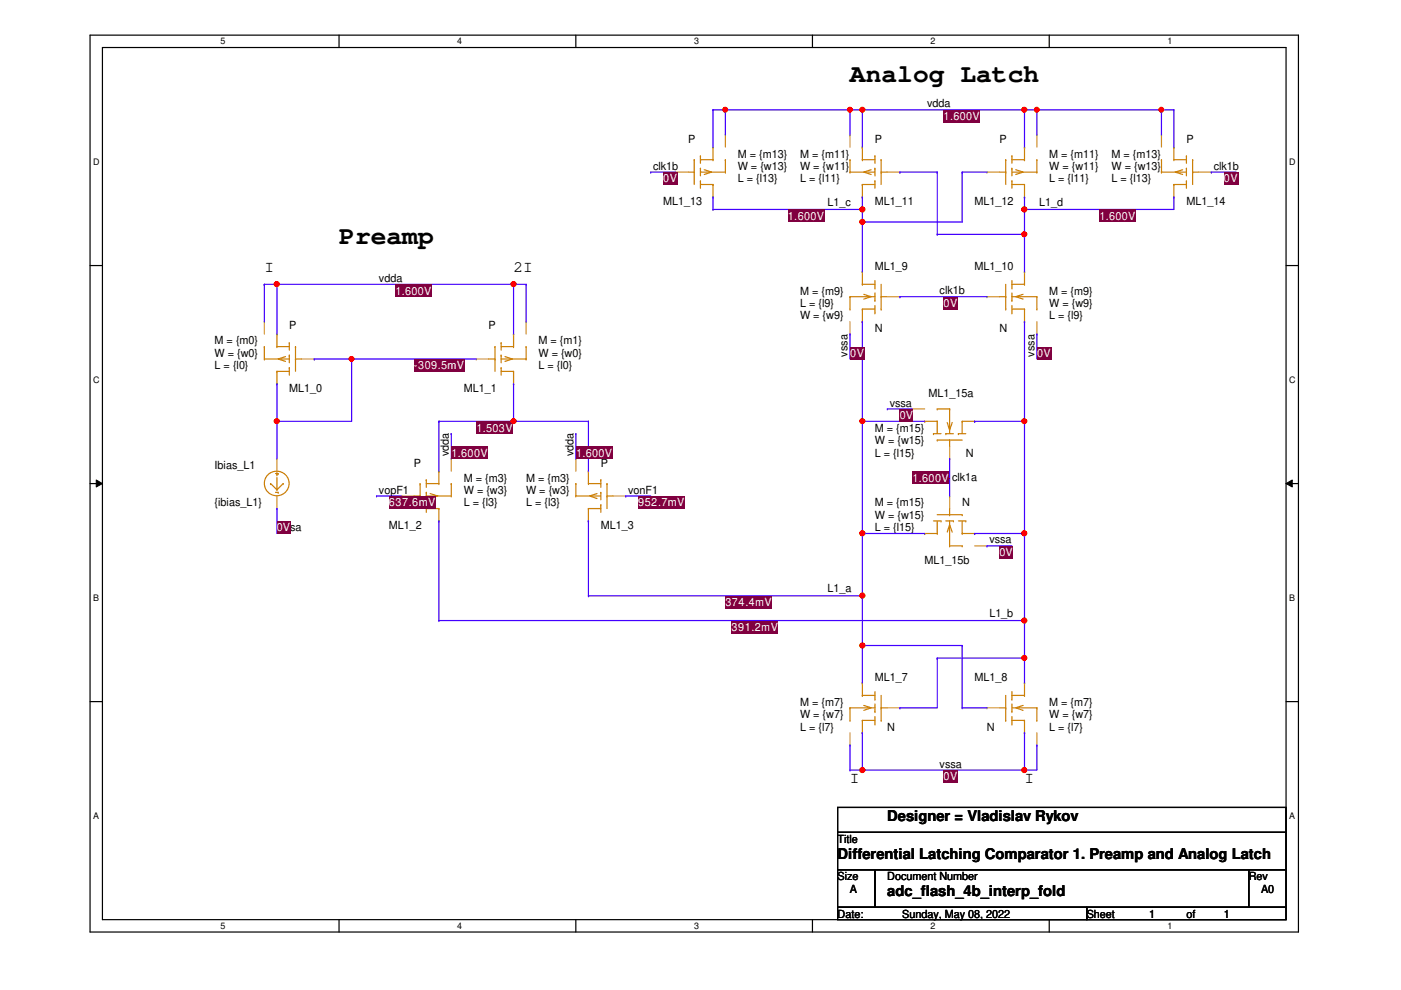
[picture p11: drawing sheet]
<svg xmlns="http://www.w3.org/2000/svg" width="297mm" height="210mm" viewBox="0 0 297 210" stroke-linecap="round" stroke-linejoin="round" font-family="sans-serif">
<g fill="none" stroke="#000" stroke-width=".25">
<path d="M19.1 7.5h256.2v190.1h-256.2zM21.7 10.1h251v184.9h-251zM71.9 7.5v2.6M122.1 7.5v2.6M172.3 7.5v2.6M222.5 7.5v2.6M19.1 56.3h2.6M272.7 56.3h2.6M19.1 102.5h2.6M272.7 102.5h2.6M19.1 148.8h2.6M272.7 148.8h2.6"/>
<path d="M177.6 171.2h95.1v5.3h-95.1zM177.6 176.5h95.1v7.9h-95.1zM71.9 195v2.6M122.1 195v2.6M172.3 195v2.6M177.6 184.4h7.9v8h-7.9zM177.6 192.4h52.8v2.6h-52.8zM185.5 184.4h79.3v8h-79.3zM222.5 195v2.6M230.4 192.4h42.3v2.6h-42.3zM264.8 184.4h7.9v8h-7.9z"/>
</g>
<path d="M20.4 101.8l1.3 .7-1.3 .8zM272.7 102.5l1.3-.7v1.5z" fill="#000"/>
<path d="M20.4 101.8l1.3 .7-1.3 .8zM272.7 102.5l1.3-.7v1.5z" fill="none" stroke="#000" stroke-width=".21"/>
<g fill="none" stroke="#cc8006" stroke-width=".25">
<path d="M145.9 36.5h1.3M147.2 33.9h.1M147.2 36.5h.1M147.2 33.9v5.2M148.5 38.4h.1M148.5 35.7h.1M148.5 33.1h.1M148.5 33.9h2.7M148.5 39.1h2.7M148.5 36.5h5.3M148.5 33.1v1.5M148.5 35.7v1.6"/>
<path d="M148.5 38.4v1.5M149.3 36l1.6 .5-1.6 .5M151.2 33.9h.1M151.2 39.1h.1M151.2 31.2h.1M151.2 31.2v2.7M151.2 39.1v2.7M153.8 33.9h.1M153.8 36.5h.1M153.8 33.9v2.6M180.2 33.9h.1M180.2 36.5h.1"/>
<path d="M180.2 36.5h5.3M180.2 33.9v2.6M182.8 33.9h.1M182.8 39.1h.1M182.8 31.2h.1M182.8 33.9h2.7M182.8 39.1h2.7M182.8 31.2v2.7M182.8 39.1v2.7M184.7 36l-1.6 .5 1.6 .5M185.5 38.4h.1M185.5 35.7h.1"/>
<path d="M185.5 33.1h.1M185.5 33.1v1.5M185.5 35.7v1.6M185.5 38.4v1.5M186.8 33.9h.1M186.8 36.5h.1M186.8 36.5h1.3M186.8 33.9v5.2M211.9 36.5h1.3M213.2 33.9h.1M213.2 36.5h.1M213.2 33.9v5.2"/>
<path d="M214.5 38.4h.1M214.5 35.7h.1M214.5 33.1h.1M214.5 33.9h2.7M214.5 39.1h2.7M214.5 36.5h5.3M214.5 33.1v1.5M214.5 35.7v1.6M214.5 38.4v1.5M215.3 36l1.6 .5-1.6 .5M217.2 33.9h.1M217.2 39.1h.1"/>
<path d="M217.2 31.2h.1M217.2 31.2v2.7M217.2 39.1v2.7M219.8 33.9h.1M219.8 36.5h.1M219.8 33.9v2.6M246.3 33.9h.1M246.3 36.5h.1M246.3 33.9v2.6M246.3 36.5h5.2M248.9 33.9h.1M248.9 39.1h.1"/>
<path d="M248.9 31.2h.1M248.9 33.9h2.6M248.9 39.1h2.6M248.9 31.2v2.7M248.9 39.1v2.7M250.7 36l-1.5 .5 1.5 .5M251.5 38.4h.1M251.5 35.7h.1M251.5 33.1h.1M251.5 33.1v1.5M251.5 35.7v1.6M251.5 38.4v1.5"/>
<path d="M252.9 33.9h.1M252.9 36.5h.1M252.9 33.9v5.2M252.9 36.5h1.3M151.2 41.8h.1M182.8 57.6h.1M182.8 41.8h.1M182.8 57.6v2.7M185.5 59.5v1.5M214.5 59.5v1.5M217.2 57.6h.1M217.2 41.8h.1"/>
<path d="M217.2 57.6v2.7M248.9 41.8h.1M56 73.5h.1M56 76.1h.1M56 73.5v2.6M56 76.1h5.3M58.7 73.5h.1M58.7 78.7h.1M58.7 70.8h.1M58.7 70.8v2.7M58.7 78.7v2.7M58.7 73.5h2.6"/>
<path d="M58.7 78.7h2.6M60.5 75.6l-1.5 .5 1.5 .5M61.3 78h.1M61.3 75.3h.1M61.3 72.7h.1M61.3 72.7v1.6M61.3 75.3v1.6M61.3 78v1.5M62.7 73.5h.1M62.7 76.1h.1M62.7 73.5v5.2M62.7 76.1h1.3"/>
<path d="M103.6 76.1h1.3M104.9 73.5h.1M104.9 76.1h.1M104.9 73.5v5.2M106.3 78h.1M106.3 75.3h.1M106.3 72.7h.1M106.3 73.5h2.6M106.3 78.7h2.6M106.3 76.1h5.2M106.3 72.7v1.6M106.3 75.3v1.6"/>
<path d="M106.3 78v1.5M107.1 75.6l1.5 .5-1.5 .5M108.9 73.5h.1M108.9 78.7h.1M108.9 70.8h.1M108.9 70.8v2.7M108.9 78.7v2.7M111.5 73.5h.1M111.5 76.1h.1M111.5 73.5v2.6M180.2 65.5h.1M180.2 62.9h.1"/>
<path d="M180.2 62.9h5.3M180.2 62.9v2.6M182.8 65.5h.1M182.8 60.3h.1M182.8 68.2h.1M182.8 65.5h2.7M182.8 60.3h2.7M182.8 65.5v2.7M183.1 62.4l1.6 .5-1.6 .5M185.5 61h.1M185.5 63.7h.1M185.5 66.3h.1"/>
<path d="M185.5 62.1v1.6M185.5 64.8v1.5M186.8 65.5h.1M186.8 62.9h.1M186.8 62.9h1.3M186.8 60.3v5.2M211.9 62.9h1.3M213.2 65.5h.1M213.2 62.9h.1M213.2 60.3v5.2M214.5 61h.1M214.5 63.7h.1"/>
<path d="M214.5 66.3h.1M214.5 62.1v1.6M214.5 64.8v1.5M214.5 65.5h2.7M214.5 60.3h2.7M214.5 62.9h5.3M216.9 62.4l-1.6 .5 1.6 .5M217.2 65.5h.1M217.2 60.3h.1M217.2 68.2h.1M217.2 65.5v2.7M219.8 65.5h.1"/>
<path d="M219.8 62.9h.1M219.8 62.9v2.6M58.7 81.4h.1M93 99.9h.1M93 99.9v2.6M108.9 81.4h.1M124.8 99.9h.1M124.8 99.9v2.6M196 89.3h.1M196 89.3h2.7M197.9 91.9h.1M197.9 91.9h1.6"/>
<path d="M198.7 86.7h.1M198.7 93.3h.1M198.7 89.3h.1M198.7 89.3v2.6M198.7 86.7h2.6M198.7 93.3h5.3M200.5 91.9h.1M200.5 91.9h1.6M200.8 89.6l.5 1.6 .6-1.6M201.3 86.7h.1M201.3 93.3h.1M201.3 86.7v5.2"/>
<path d="M201.3 93.3v1.3M203.2 91.9h.1M203.2 91.9h1.6M204 89.3h.1M204 89.3v2.6M204 89.3h2.6M206.6 89.3h.1M57.4 102.5h.1M57.4 102.5l1.3 1.3M58.4 104.4h.6M58.4 100.4h.6M58.7 103.8h.1"/>
<path d="M58.7 100.7h.1M58.7 100.2v.5M58.7 101.2v2.6M59 104.4h.1M59 100.4h.1M60 102.5h.1M60 102.5l-1.3 1.3M87.8 105.2h1.3M89.1 102.5h.1M89.1 105.2h.1M89.1 102.5v5.3M90.4 107h.1"/>
<path d="M90.4 104.4h.1M90.4 101.7h.1M90.4 102.5h2.6M90.4 107.8h2.6M90.4 105.2h5.3M90.4 101.7v1.6M90.4 104.4v1.6M90.4 107v1.6M91.2 104.6l1.6 .6-1.6 .5M93 102.5h.1M93 107.8h.1M93 110.4h.1"/>
<path d="M93 107.8v2.6M95.7 102.5h.1M95.7 105.2h.1M95.7 102.5v2.7M122.1 102.5h.1M122.1 105.2h.1M122.1 105.2h5.3M122.1 102.5v2.7M124.8 102.5h.1M124.8 107.8h.1M124.8 110.4h.1M124.8 102.5h2.6"/>
<path d="M124.8 107.8h2.6M124.8 107.8v2.6M126.6 104.6l-1.6 .6 1.6 .5M127.4 107h.1M127.4 104.4h.1M127.4 101.7h.1M127.4 101.7v1.6M127.4 104.4v1.6M127.4 107v1.6M128.7 102.5h.1M128.7 105.2h.1M128.7 105.2h1.3"/>
<path d="M128.7 102.5v5.3M196 113.1h.1M196 113.1h2.7M197.9 110.4h1.6M198.7 113.1h.1M198.7 109.1h5.3M198.7 110.4v2.7M199.5 110.4h.1M200.5 110.4h1.6M200.8 112.8l.5-1.5 .6 1.5M201.3 115.7h.1M201.3 109.1h.1"/>
<path d="M201.3 115.7h2.7M201.3 107.8v1.3M201.3 110.4v5.3M202.1 110.4h.1M203.2 110.4h1.6M204 115.7h.1M204 109.1h.1M204 113.1h.1M204 110.4v2.7M204 113.1h2.6M204.8 110.4h.1M206.6 113.1h.1"/>
<path d="M180.2 152.7h.1M180.2 150.1h.1M180.2 150.1h5.3M180.2 150.1v2.6M182.8 152.7h.1M182.8 147.4h.1M182.8 155.4h.1M182.8 144.8h.1M182.8 152.7h2.7M182.8 147.4h2.7M182.8 144.8v2.6M182.8 152.7v2.7"/>
<path d="M183.1 149.6l1.6 .5-1.6 .5M185.5 148.3h.1M185.5 150.9h.1M185.5 153.5h.1M185.5 146.6v1.7M185.5 149.3v1.6M185.5 151.9v1.6M186.8 152.7h.1M186.8 150.1h.1M186.8 150.1h1.3M186.8 147.4v5.3M211.9 150.1h1.3"/>
<path d="M213.2 152.7h.1M213.2 150.1h.1M213.2 147.4v5.3M214.5 148.3h.1M214.5 150.9h.1M214.5 153.5h.1M214.5 152.7h2.7M214.5 147.4h2.7M214.5 150.1h5.3M214.5 146.6v1.7M214.5 149.3v1.6M214.5 151.9v1.6"/>
<path d="M216.9 149.6l-1.6 .5 1.6 .5M217.2 152.7h.1M217.2 147.4h.1M217.2 155.4h.1M217.2 144.8h.1M217.2 144.8v2.6M217.2 152.7v2.7M219.8 152.7h.1M219.8 150.1h.1M219.8 150.1v2.6"/>
<circle cx="58.7" cy="102.5" r="2.62"/>
</g>
<g fill="none" stroke="#a84" stroke-width=".25">
<path d="M143.2 36.5h.1M143.2 36.5h2.7M151.2 31.2h.1M153.8 28.6h.1M153.8 28.6v2.6M180.2 28.6h.1M180.2 28.6v2.6M182.8 31.2h.1M188.1 36.5h2.7M190.8 36.5h.1M209.3 36.5h.1M209.3 36.5h2.6"/>
<path d="M217.2 31.2h.1M219.8 28.6h.1M219.8 28.6v2.6M246.3 28.6h.1M246.3 28.6v2.6M248.9 31.2h.1M254.2 36.5h2.6M256.8 36.5h.1M151.2 41.8h.1M182.8 57.6h.1M182.8 41.8h.1M217.2 57.6h.1"/>
<path d="M217.2 41.8h.1M248.9 41.8h.1M56 68.2h.1M56 68.2v2.6M58.7 70.8h.1M64 76.1h2.6M66.6 76.1h.1M101 76.1h.1M101 76.1h2.6M108.9 70.8h.1M111.5 68.2h.1M111.5 68.2v2.6"/>
<path d="M180.2 70.8h.1M180.2 68.2v2.6M182.8 68.2h.1M188.1 62.9h2.7M190.8 62.9h.1M209.3 62.9h.1M209.3 62.9h2.6M217.2 68.2h.1M219.8 70.8h.1M219.8 68.2v2.6M58.7 97.2h.1M58.7 81.4h.1"/>
<path d="M58.7 97.2v2.7M93 99.9h.1M95.7 97.2h.1M95.7 97.2v2.7M108.9 81.4h.1M122.1 97.2h.1M122.1 97.2v2.7M124.8 99.9h.1M193.4 86.7h.1M193.4 86.7h2.6M196 89.3h.1M201.3 97.2h.1"/>
<path d="M201.3 94.6v2.6M206.6 89.3h.1M58.7 107.8h.1M58.7 105.2v2.6M85.1 105.2h.1M85.1 105.2h2.7M93 110.4h.1M124.8 110.4h.1M130 105.2h2.7M132.7 105.2h.1M196 113.1h.1M201.3 105.2h.1"/>
<path d="M201.3 105.2v2.6M206.6 113.1h.1M206.6 115.7h2.7M209.3 115.7h.1M180.2 158h.1M180.2 155.4v2.6M182.8 155.4h.1M182.8 144.8h.1M188.1 150.1h2.7M190.8 150.1h.1M209.3 150.1h.1M209.3 150.1h2.6"/>
<path d="M217.2 155.4h.1M217.2 144.8h.1M219.8 158h.1M219.8 155.4v2.6"/>
</g>
<path d="M56 60.3h.1M56 60.3v7.9M56 60.3h52.9M58.7 60.3h.1M58.7 60.3v10.5M111.5 60.3h.1M111.5 60.3v7.9" fill="none" stroke="#4200ff" stroke-width=".25"/>
<circle cx="108.9" cy="60.2" r=".51" fill="#f00"/>
<circle cx="108.9" cy="60.2" r=".51" fill="none" stroke="#f00" stroke-width=".25"/>
<circle cx="58.7" cy="60.2" r=".51" fill="#f00"/>
<circle cx="58.7" cy="60.2" r=".51" fill="none" stroke="#f00" stroke-width=".25"/>
<path d="M83.8 60.3h7.8v2.7h-7.8z" fill="#800040"/>
<path d="M66.6 76.1h.1M66.6 76.1h7.9M108.9 60.3h.1M108.9 60.3v10.5M108.9 60.3h2.6M58.7 81.4h.1M58.7 81.4v7.9" fill="none" stroke="#4200ff" stroke-width=".25"/>
<circle cx="58.7" cy="89.3" r=".5" fill="#f00"/>
<circle cx="58.7" cy="89.3" r=".5" fill="none" stroke="#f00" stroke-width=".25"/>
<path d="M74.5 76.1h.1M74.5 76.1v13.2h-15.8M74.5 76.1h26.5M58.7 89.3h.1" fill="none" stroke="#4200ff" stroke-width=".25"/>
<circle cx="74.5" cy="76.1" r=".49" fill="#f00"/>
<circle cx="74.5" cy="76.1" r=".49" fill="none" stroke="#f00" stroke-width=".25"/>
<g fill="#800040">
<path d="M87.8 76.1h2.2v2.8h-2.2z"/>
<path d="M90.1 76.1h8.4v2.8h-8.4z"/>
</g>
<path d="M58.7 89.3h.1M58.7 89.3v7.9M93 89.3h.1M108.9 81.4h.1M108.9 81.4v7.9h-15.9" fill="none" stroke="#4200ff" stroke-width=".25"/>
<path d="M101 89.3h7.8v2.8h-7.8z" fill="#800040"/>
<path d="M93 89.3h.1M93 89.3v10.6M108.9 89.3h.1M108.9 89.3h15.9" fill="none" stroke="#4200ff" stroke-width=".25"/>
<circle cx="108.9" cy="89.3" r=".5" fill="#f00"/>
<circle cx="108.9" cy="89.3" r=".5" fill="none" stroke="#f00" stroke-width=".25"/>
<path d="M124.8 89.3h.1M124.8 89.3v10.6M79.8 105.2h.1M79.8 105.2h5.3" fill="none" stroke="#4200ff" stroke-width=".25"/>
<g fill="#800040">
<path d="M82.5 105.2h4.2v2.7h-4.2z"/>
<path d="M86.7 105.2h5.7v2.7h-5.7z"/>
</g>
<path d="M132.7 105.2h.1M132.7 105.2h5.3" fill="none" stroke="#4200ff" stroke-width=".25"/>
<g fill="#800040">
<path d="M135.3 105.2h4.2v2.7h-4.2z"/>
<path d="M139.5 105.2h5.7v2.7h-5.7z"/>
</g>
<path d="M201.3 97.2h.1M201.3 97.2v8" fill="none" stroke="#4200ff" stroke-width=".25"/>
<path d="M193.5 99.9h7.7v2.8h-7.7z" fill="#800040"/>
<path d="M201.1 101.5h.2M201.3 101.5h.1" fill="none" stroke="#800040" stroke-width=".25" stroke-dasharray="0 .5"/>
<path d="M206.6 89.3h.1M206.6 89.3h10.6M217.2 89.3h.1M217.2 89.3v23.8" fill="none" stroke="#4200ff" stroke-width=".25"/>
<circle cx="217.2" cy="113.1" r=".51" fill="#f00"/>
<circle cx="217.2" cy="113.1" r=".51" fill="none" stroke="#f00" stroke-width=".25"/>
<circle cx="217.2" cy="89.3" r=".5" fill="#f00"/>
<circle cx="217.2" cy="89.3" r=".5" fill="none" stroke="#f00" stroke-width=".25"/>
<path d="M182.8 89.3h.1M182.8 89.3h13.2M182.8 89.3v23.8" fill="none" stroke="#4200ff" stroke-width=".25"/>
<circle cx="182.8" cy="113.1" r=".51" fill="#f00"/>
<circle cx="182.8" cy="113.1" r=".51" fill="none" stroke="#f00" stroke-width=".25"/>
<circle cx="182.8" cy="89.3" r=".5" fill="#f00"/>
<circle cx="182.8" cy="89.3" r=".5" fill="none" stroke="#f00" stroke-width=".25"/>
<path d="M182.8 113.1h.1M182.8 113.1h13.2M182.8 113.1v13.2M206.6 113.1h.1M206.6 113.1h10.6M217.2 113.1h.1M217.2 113.1v18.5M182.8 155.4h.1M182.8 155.4v7.9M182.8 163.3h.1M182.8 163.3h34.4" fill="none" stroke="#4200ff" stroke-width=".25"/>
<circle cx="217.2" cy="163.3" r=".51" fill="#f00"/>
<circle cx="217.2" cy="163.3" r=".51" fill="none" stroke="#f00" stroke-width=".25"/>
<circle cx="182.8" cy="163.3" r=".51" fill="#f00"/>
<circle cx="182.8" cy="163.3" r=".51" fill="none" stroke="#f00" stroke-width=".25"/>
<path d="M200.1 163.3h3v2.7h-3z" fill="#800040"/>
<path d="M190.8 62.9h.1M190.8 62.9h18.5M180.2 158h.1M180.2 158v5.3M217.2 155.4h.1M217.2 155.4v7.9M219.8 158h.1M219.8 158v5.3h-2.6M180.2 163.3h.1M180.2 163.3h2.6M217.2 163.3h.1" fill="none" stroke="#4200ff" stroke-width=".25"/>
<path d="M200.1 62.9h3v2.8h-3z" fill="#800040"/>
<path d="M151.2 23.3h.1M151.2 23.3v7.9M151.2 23.3h2.6M182.8 68.2h.1M182.8 68.2v21.1M217.2 68.2h.1M217.2 68.2v21.1" fill="none" stroke="#4200ff" stroke-width=".25"/>
<circle cx="153.8" cy="23.3" r=".49" fill="#f00"/>
<circle cx="153.8" cy="23.3" r=".49" fill="none" stroke="#f00" stroke-width=".25"/>
<path d="M180.2 23.3h.1M180.2 23.3v5.3M180.2 23.3h2.6" fill="none" stroke="#4200ff" stroke-width=".25"/>
<circle cx="180.2" cy="23.3" r=".49" fill="#f00"/>
<circle cx="180.2" cy="23.3" r=".49" fill="none" stroke="#f00" stroke-width=".25"/>
<path d="M153.8 23.3h.1M153.8 23.3h26.4M153.8 23.3v5.3M182.8 23.3h.1M182.8 23.3h37M182.8 23.3v7.9M217.2 23.3h.1M217.2 23.3v7.9M248.9 23.3h.1M248.9 23.3v7.9" fill="none" stroke="#4200ff" stroke-width=".25"/>
<circle cx="217.2" cy="23.3" r=".5" fill="#f00"/>
<circle cx="217.2" cy="23.3" r=".5" fill="none" stroke="#f00" stroke-width=".25"/>
<circle cx="182.8" cy="23.3" r=".5" fill="#f00"/>
<circle cx="182.8" cy="23.3" r=".5" fill="none" stroke="#f00" stroke-width=".25"/>
<path d="M200.1 23.3h7.7v2.7h-7.7z" fill="#800040"/>
<path d="M219.8 23.3h.1M219.8 23.3v5.3M219.8 23.3h26.5" fill="none" stroke="#4200ff" stroke-width=".25"/>
<circle cx="246.2" cy="23.3" r=".49" fill="#f00"/>
<circle cx="246.2" cy="23.3" r=".49" fill="none" stroke="#f00" stroke-width=".25"/>
<circle cx="219.8" cy="23.3" r=".49" fill="#f00"/>
<circle cx="219.8" cy="23.3" r=".49" fill="none" stroke="#f00" stroke-width=".25"/>
<g fill="none" stroke="#4200ff" stroke-width=".25">
<path d="M190.8 36.5h.1M190.8 36.5h7.9M198.7 36.5h.1M198.7 36.5v13.2M204 36.5h.1M204 36.5h5.3M204 36.5v10.6h-21.2M246.3 23.3h.1M246.3 23.3v5.3M246.3 23.3h2.6M151.2 41.8h.1M151.2 44.4h.1"/>
<path d="M151.2 41.8v2.6M151.2 44.4h31.6M182.8 41.8h.1M182.8 47.1h.1M182.8 44.4h.1M182.8 41.8v5.3M198.7 49.7h.1M217.2 41.8h.1M217.2 44.4h.1M217.2 41.8v7.9h-18.5"/>
</g>
<circle cx="182.8" cy="44.4" r=".51" fill="#f00"/>
<circle cx="182.8" cy="44.4" r=".51" fill="none" stroke="#f00" stroke-width=".25"/>
<path d="M167 44.4h7.8v2.8h-7.8z" fill="#800040"/>
<path d="M217.2 44.4h.1M248.9 41.8h.1M248.9 41.8v2.6h-31.7" fill="none" stroke="#4200ff" stroke-width=".25"/>
<circle cx="217.2" cy="44.4" r=".51" fill="#f00"/>
<circle cx="217.2" cy="44.4" r=".51" fill="none" stroke="#f00" stroke-width=".25"/>
<path d="M233.1 44.4h7.7v2.8h-7.7z" fill="#800040"/>
<path d="M217.2 49.7h.1M217.2 49.7v7.9" fill="none" stroke="#4200ff" stroke-width=".25"/>
<circle cx="217.2" cy="49.7" r=".5" fill="#f00"/>
<circle cx="217.2" cy="49.7" r=".5" fill="none" stroke="#f00" stroke-width=".25"/>
<path d="M182.8 47.1h.1M182.8 47.1v10.5" fill="none" stroke="#4200ff" stroke-width=".25"/>
<circle cx="182.8" cy="47" r=".51" fill="#f00"/>
<circle cx="182.8" cy="47" r=".51" fill="none" stroke="#f00" stroke-width=".25"/>
<path d="M182.8 136.9h.1M182.8 136.9h21.2M182.8 136.9v7.9M198.7 139.5h.1M198.7 139.5v10.6h-7.9M198.7 139.5h18.5M204 136.9h.1M204 136.9v13.2M190.8 150.1h.1M204 150.1h.1M204 150.1h5.3" fill="none" stroke="#4200ff" stroke-width=".25"/>
<circle cx="217.2" cy="139.5" r=".51" fill="#f00"/>
<circle cx="217.2" cy="139.5" r=".51" fill="none" stroke="#f00" stroke-width=".25"/>
<path d="M124.8 110.4h.1M124.8 110.4v15.9M124.8 126.3h.1M124.8 126.3h58M217.2 139.5h.1M217.2 139.5v5.3" fill="none" stroke="#4200ff" stroke-width=".25"/>
<circle cx="182.8" cy="126.3" r=".51" fill="#f00"/>
<circle cx="182.8" cy="126.3" r=".51" fill="none" stroke="#f00" stroke-width=".25"/>
<g fill="#800040">
<path d="M153.8 126.3h4.2v2.8h-4.2z"/>
<path d="M158 126.3h5.7v2.8h-5.7z"/>
</g>
<path d="M182.8 126.3h.1M182.8 126.3v10.6" fill="none" stroke="#4200ff" stroke-width=".25"/>
<circle cx="182.8" cy="136.9" r=".51" fill="#f00"/>
<circle cx="182.8" cy="136.9" r=".51" fill="none" stroke="#f00" stroke-width=".25"/>
<path d="M93 110.4h.1M93 110.4v21.2M93 131.6h.1M93 131.6h124.2" fill="none" stroke="#4200ff" stroke-width=".25"/>
<circle cx="217.2" cy="131.6" r=".51" fill="#f00"/>
<circle cx="217.2" cy="131.6" r=".51" fill="none" stroke="#f00" stroke-width=".25"/>
<g fill="#800040">
<path d="M155.1 131.6h4.2v2.7h-4.2z"/>
<path d="M159.3 131.6h5.7v2.7h-5.7z"/>
</g>
<path d="M58.7 107.8h.1M58.7 107.8v5.3M217.2 131.6h.1M217.2 131.6v7.9" fill="none" stroke="#4200ff" stroke-width=".25"/>
<path d="M58.7 110.4h2.8v2.8h-2.8z" fill="#800040"/>
<path d="M95.7 91.9h.1M95.7 91.9v5.3" fill="none" stroke="#4200ff" stroke-width=".25"/>
<path d="M95.7 94.6h7.8v2.8h-7.8z" fill="#800040"/>
<path d="M122.1 91.9h.1M122.1 91.9v5.3" fill="none" stroke="#4200ff" stroke-width=".25"/>
<path d="M122.1 94.6h7.8v2.8h-7.8z" fill="#800040"/>
<path d="M180.2 70.8h.1M180.2 70.8v5.3" fill="none" stroke="#4200ff" stroke-width=".25"/>
<path d="M180.3 73.5h3v2.7h-3z" fill="#800040"/>
<path d="M219.8 70.8h.1M219.8 70.8v5.3" fill="none" stroke="#4200ff" stroke-width=".25"/>
<path d="M219.9 73.5h3v2.7h-3z" fill="#800040"/>
<path d="M138 36.5h.1M138 36.5h5.2" fill="none" stroke="#4200ff" stroke-width=".25"/>
<path d="M140.6 36.5h3.1v2.7h-3.1z" fill="#800040"/>
<path d="M256.8 36.5h.1M256.8 36.5h5.3" fill="none" stroke="#4200ff" stroke-width=".25"/>
<path d="M259.5 36.5h3.1v2.7h-3.1z" fill="#800040"/>
<path d="M188.1 86.7h.1M188.1 86.7h5.3" fill="none" stroke="#4200ff" stroke-width=".25"/>
<path d="M190.8 86.7h2.8v2.7h-2.8z" fill="#800040"/>
<path d="M209.3 115.7h.1M209.3 115.7h5.2" fill="none" stroke="#4200ff" stroke-width=".25"/>
<path d="M211.9 115.7h2.8v2.8h-2.8z" fill="#800040"/>
<circle cx="108.9" cy="60.2" r=".51" fill="#f00"/>
<circle cx="108.9" cy="60.2" r=".51" fill="none" stroke="#f00" stroke-width=".25"/>
<circle cx="58.7" cy="60.2" r=".51" fill="#f00"/>
<circle cx="58.7" cy="60.2" r=".51" fill="none" stroke="#f00" stroke-width=".25"/>
<circle cx="58.7" cy="89.3" r=".5" fill="#f00"/>
<circle cx="58.7" cy="89.3" r=".5" fill="none" stroke="#f00" stroke-width=".25"/>
<circle cx="74.5" cy="76.1" r=".49" fill="#f00"/>
<circle cx="74.5" cy="76.1" r=".49" fill="none" stroke="#f00" stroke-width=".25"/>
<circle cx="108.9" cy="89.3" r=".5" fill="#f00"/>
<circle cx="108.9" cy="89.3" r=".5" fill="none" stroke="#f00" stroke-width=".25"/>
<circle cx="217.2" cy="113.1" r=".51" fill="#f00"/>
<circle cx="217.2" cy="113.1" r=".51" fill="none" stroke="#f00" stroke-width=".25"/>
<circle cx="217.2" cy="89.3" r=".5" fill="#f00"/>
<circle cx="217.2" cy="89.3" r=".5" fill="none" stroke="#f00" stroke-width=".25"/>
<circle cx="182.8" cy="113.1" r=".51" fill="#f00"/>
<circle cx="182.8" cy="113.1" r=".51" fill="none" stroke="#f00" stroke-width=".25"/>
<circle cx="182.8" cy="89.3" r=".5" fill="#f00"/>
<circle cx="182.8" cy="89.3" r=".5" fill="none" stroke="#f00" stroke-width=".25"/>
<circle cx="217.2" cy="163.3" r=".51" fill="#f00"/>
<circle cx="217.2" cy="163.3" r=".51" fill="none" stroke="#f00" stroke-width=".25"/>
<circle cx="182.8" cy="163.3" r=".51" fill="#f00"/>
<circle cx="182.8" cy="163.3" r=".51" fill="none" stroke="#f00" stroke-width=".25"/>
<circle cx="153.8" cy="23.3" r=".49" fill="#f00"/>
<circle cx="153.8" cy="23.3" r=".49" fill="none" stroke="#f00" stroke-width=".25"/>
<circle cx="180.2" cy="23.3" r=".49" fill="#f00"/>
<circle cx="180.2" cy="23.3" r=".49" fill="none" stroke="#f00" stroke-width=".25"/>
<circle cx="217.2" cy="23.3" r=".5" fill="#f00"/>
<circle cx="217.2" cy="23.3" r=".5" fill="none" stroke="#f00" stroke-width=".25"/>
<circle cx="182.8" cy="23.3" r=".5" fill="#f00"/>
<circle cx="182.8" cy="23.3" r=".5" fill="none" stroke="#f00" stroke-width=".25"/>
<circle cx="246.2" cy="23.3" r=".49" fill="#f00"/>
<circle cx="246.2" cy="23.3" r=".49" fill="none" stroke="#f00" stroke-width=".25"/>
<circle cx="219.8" cy="23.3" r=".49" fill="#f00"/>
<circle cx="219.8" cy="23.3" r=".49" fill="none" stroke="#f00" stroke-width=".25"/>
<circle cx="182.8" cy="44.4" r=".51" fill="#f00"/>
<circle cx="182.8" cy="44.4" r=".51" fill="none" stroke="#f00" stroke-width=".25"/>
<circle cx="217.2" cy="44.4" r=".51" fill="#f00"/>
<circle cx="217.2" cy="44.4" r=".51" fill="none" stroke="#f00" stroke-width=".25"/>
<circle cx="217.2" cy="49.7" r=".5" fill="#f00"/>
<circle cx="217.2" cy="49.7" r=".5" fill="none" stroke="#f00" stroke-width=".25"/>
<circle cx="182.8" cy="47" r=".51" fill="#f00"/>
<circle cx="182.8" cy="47" r=".51" fill="none" stroke="#f00" stroke-width=".25"/>
<circle cx="217.2" cy="139.5" r=".51" fill="#f00"/>
<circle cx="217.2" cy="139.5" r=".51" fill="none" stroke="#f00" stroke-width=".25"/>
<circle cx="182.8" cy="126.3" r=".51" fill="#f00"/>
<circle cx="182.8" cy="126.3" r=".51" fill="none" stroke="#f00" stroke-width=".25"/>
<circle cx="182.8" cy="136.9" r=".51" fill="#f00"/>
<circle cx="182.8" cy="136.9" r=".51" fill="none" stroke="#f00" stroke-width=".25"/>
<circle cx="217.2" cy="131.6" r=".51" fill="#f00"/>
<circle cx="217.2" cy="131.6" r=".51" fill="none" stroke="#f00" stroke-width=".25"/>
<g font-size="5.5">
<text x="180.2" y="17.3">Analog Latch</text>
<text x="71.9" y="51.7">Preamp</text>
</g>
<g font-size="3.4">
<text x="56" y="57.7">I</text>
<text x="108.9" y="57.7">2I</text>
<text x="180.2" y="166">I</text>
<text x="217.2" y="166">I</text>
</g>
<g font-size="3.1">
<text x="188.1" y="174.1">Designer = Vladislav Rykov</text>
<text x="177.6" y="182.1">Differential Latching Comparator 1. Preamp and Analog Latch</text>
<text x="188.1" y="190">adc_flash_4b_interp_fold</text>
</g>
<g font-size="2.4">
<text x="196.6" y="22.8">vdda</text>
<text x="138.5" y="36">clk1b</text>
<text x="145.9" y="30.2">P</text>
<text x="156.4" y="33.4">M = {m13}</text>
<text x="169.6" y="33.4">M = {m11}</text>
<text x="185.5" y="30.2">P</text>
<text x="211.9" y="30.2">P</text>
<text x="222.5" y="33.4">M = {m11}</text>
<text x="235.7" y="33.4">M = {m13}</text>
<text x="251.5" y="30.2">P</text>
<text x="257.3" y="36">clk1b</text>
<text x="156.4" y="38.7">L = {l13}</text>
<text x="156.4" y="36.1">W = {w13}</text>
<text x="169.6" y="38.7">L = {l11}</text>
<text x="169.6" y="36.1">W = {w11}</text>
<text x="222.5" y="38.7">L = {l11}</text>
<text x="222.5" y="36.1">W = {w11}</text>
<text x="235.7" y="38.7">L = {l13}</text>
<text x="235.7" y="36.1">W = {w13}</text>
<text x="140.6" y="43.4">ML1_13</text>
<text x="175.4" y="43.7">L1_c</text>
<text x="185.5" y="43.4">ML1_11</text>
<text x="206.6" y="43.4">ML1_12</text>
<text x="220.3" y="43.7">L1_d</text>
<text x="251.5" y="43.4">ML1_14</text>
<text x="80.3" y="59.8">vdda</text>
<text x="185.5" y="57.2">ML1_9</text>
<text x="206.6" y="57.2">ML1_10</text>
<text x="169.6" y="65.1">L = {l9}</text>
<text x="169.6" y="62.5">M = {m9}</text>
<text x="199.2" y="62.4">clk1b</text>
<text x="222.5" y="62.5">M = {m9}</text>
<text x="222.5" y="65.1">W = {w9}</text>
<text x="61.3" y="69.8">P</text>
<text x="103.6" y="69.8">P</text>
<text x="169.6" y="67.7">W = {w9}</text>
<text x="185.5" y="70.4">N</text>
<text x="211.9" y="70.4">N</text>
<text x="222.5" y="67.7">L = {l9}</text>
<text x="45.5" y="73">M = {m0}</text>
<text x="45.5" y="75.7">W = {w0}</text>
<text x="114.2" y="73">M = {m1}</text>
<text x="114.2" y="75.7">W = {w0}</text>
<text x="179.7" y="75.6" transform="rotate(-90 179.7 75.6)">vssa</text>
<text x="219.3" y="75.6" transform="rotate(-90 219.3 75.6)">vssa</text>
<text x="45.5" y="78.3">L = {l0}</text>
<text x="61.3" y="83.1">ML1_0</text>
<text x="98.3" y="83.1">ML1_1</text>
<text x="114.2" y="78.3">L = {l0}</text>
<text x="188.6" y="86.2">vssa</text>
<text x="196.8" y="84.1">ML1_15a</text>
<text x="185.5" y="91.5">M = {m15}</text>
<text x="185.5" y="94.1">W = {w15}</text>
<text x="45.5" y="99.4">Ibias_L1</text>
<text x="87.8" y="98.9">P</text>
<text x="95.2" y="96.7" transform="rotate(-90 95.2 96.7)">vdda</text>
<text x="121.6" y="96.7" transform="rotate(-90 121.6 96.7)">vdda</text>
<text x="127.4" y="98.9">P</text>
<text x="185.5" y="96.8">L = {l15}</text>
<text x="204.8" y="96.8">N</text>
<text x="45.5" y="107.4">{ibias_L1}</text>
<text x="80.3" y="104.6">vopF1</text>
<text x="98.3" y="102.1">M = {m3}</text>
<text x="98.3" y="104.7">W = {w3}</text>
<text x="98.3" y="107.4">L = {l3}</text>
<text x="111.5" y="107.4">L = {l3}</text>
<text x="111.5" y="102.1">M = {m3}</text>
<text x="111.5" y="104.7">W = {w3}</text>
<text x="133.2" y="104.6">vonF1</text>
<text x="185.5" y="107.4">M = {m15}</text>
<text x="201.8" y="102">clk1a</text>
<text x="204" y="107.4">N</text>
<text x="59.2" y="112.6">vssa</text>
<text x="82.5" y="112.1">ML1_2</text>
<text x="127.4" y="112.1">ML1_3</text>
<text x="185.5" y="112.6">L = {l15}</text>
<text x="185.5" y="110">W = {w15}</text>
<text x="196" y="119.5">ML1_15b</text>
<text x="209.8" y="115.2">vssa</text>
<text x="175.4" y="125.6">L1_a</text>
<text x="209.8" y="130.9">L1_b</text>
<text x="169.6" y="149.6">M = {m7}</text>
<text x="185.5" y="144.4">ML1_7</text>
<text x="206.6" y="144.4">ML1_8</text>
<text x="222.5" y="149.6">M = {m7}</text>
<text x="169.6" y="152.3">W = {w7}</text>
<text x="169.6" y="154.9">L = {l7}</text>
<text x="188.1" y="154.9">N</text>
<text x="209.3" y="154.9">N</text>
<text x="222.5" y="154.9">L = {l7}</text>
<text x="222.5" y="152.3">W = {w7}</text>
<text x="199.2" y="162.8">vssa</text>
<text x="177.6" y="178.7">Title</text>
<text x="177.6" y="186.6">Size</text>
<text x="180.2" y="189.3">A</text>
<text x="188.1" y="186.6">Document Number</text>
<text x="264.8" y="186.6">Rev</text>
<text x="267.4" y="189.3">A0</text>
<text x="177.6" y="194.6">Date:</text>
<text x="191.3" y="194.6">Sunday, May 08, 2022</text>
<text x="230.4" y="194.6">Sheet</text>
<text x="243.6" y="194.6">1</text>
<text x="251.5" y="194.6">of</text>
<text x="259.5" y="194.6">1</text>
</g>
<g font-size="2.4" fill="#fff">
<text x="200.1" y="25.5">1.600V</text>
<text x="140.6" y="38.7">0V</text>
<text x="259.5" y="38.7">0V</text>
<text x="167" y="46.6">1.600V</text>
<text x="233.1" y="46.6">1.600V</text>
<text x="83.8" y="62.5">1.600V</text>
<text x="200.1" y="65.1">0V</text>
<text x="180.3" y="75.7">0V</text>
<text x="219.9" y="75.7">0V</text>
<text x="87.8" y="78.3">-3</text>
<text x="90.1" y="78.3">09.5mV</text>
<text x="190.8" y="88.9">0V</text>
<text x="101" y="91.5">1.503V</text>
<text x="95.7" y="96.8">1.600V</text>
<text x="122.1" y="96.8">1.600V</text>
<text x="82.5" y="107.4">637</text>
<text x="86.7" y="107.4">.6mV</text>
<text x="135.3" y="107.4">952</text>
<text x="139.5" y="107.4">.7mV</text>
<text x="193.5" y="102.1">1.600V</text>
<text x="58.7" y="112.6">0V</text>
<text x="211.9" y="117.9">0V</text>
<text x="153.8" y="128.5">374</text>
<text x="158" y="128.5">.4mV</text>
<text x="155.1" y="133.8">391</text>
<text x="159.3" y="133.8">.2mV</text>
<text x="200.1" y="165.5">0V</text>
</g>
<g font-size="1.9">
<text x="46.8" y="9.4">5</text>
<text x="96.9" y="9.4">4</text>
<text x="147.2" y="9.4">3</text>
<text x="197.3" y="9.4">2</text>
<text x="247.5" y="9.4">1</text>
<text x="19.8" y="34.9">D</text>
<text x="273.3" y="34.9">D</text>
<text x="19.8" y="81.1">C</text>
<text x="273.3" y="81.1">C</text>
<text x="19.8" y="127.3">B</text>
<text x="273.3" y="127.3">B</text>
<text x="19.8" y="173.6">A</text>
<text x="273.3" y="173.6">A</text>
<text x="46.8" y="196.9">5</text>
<text x="96.9" y="196.9">4</text>
<text x="147.2" y="196.9">3</text>
<text x="197.3" y="196.9">2</text>
<text x="247.5" y="196.9">1</text>
</g>
</svg>
